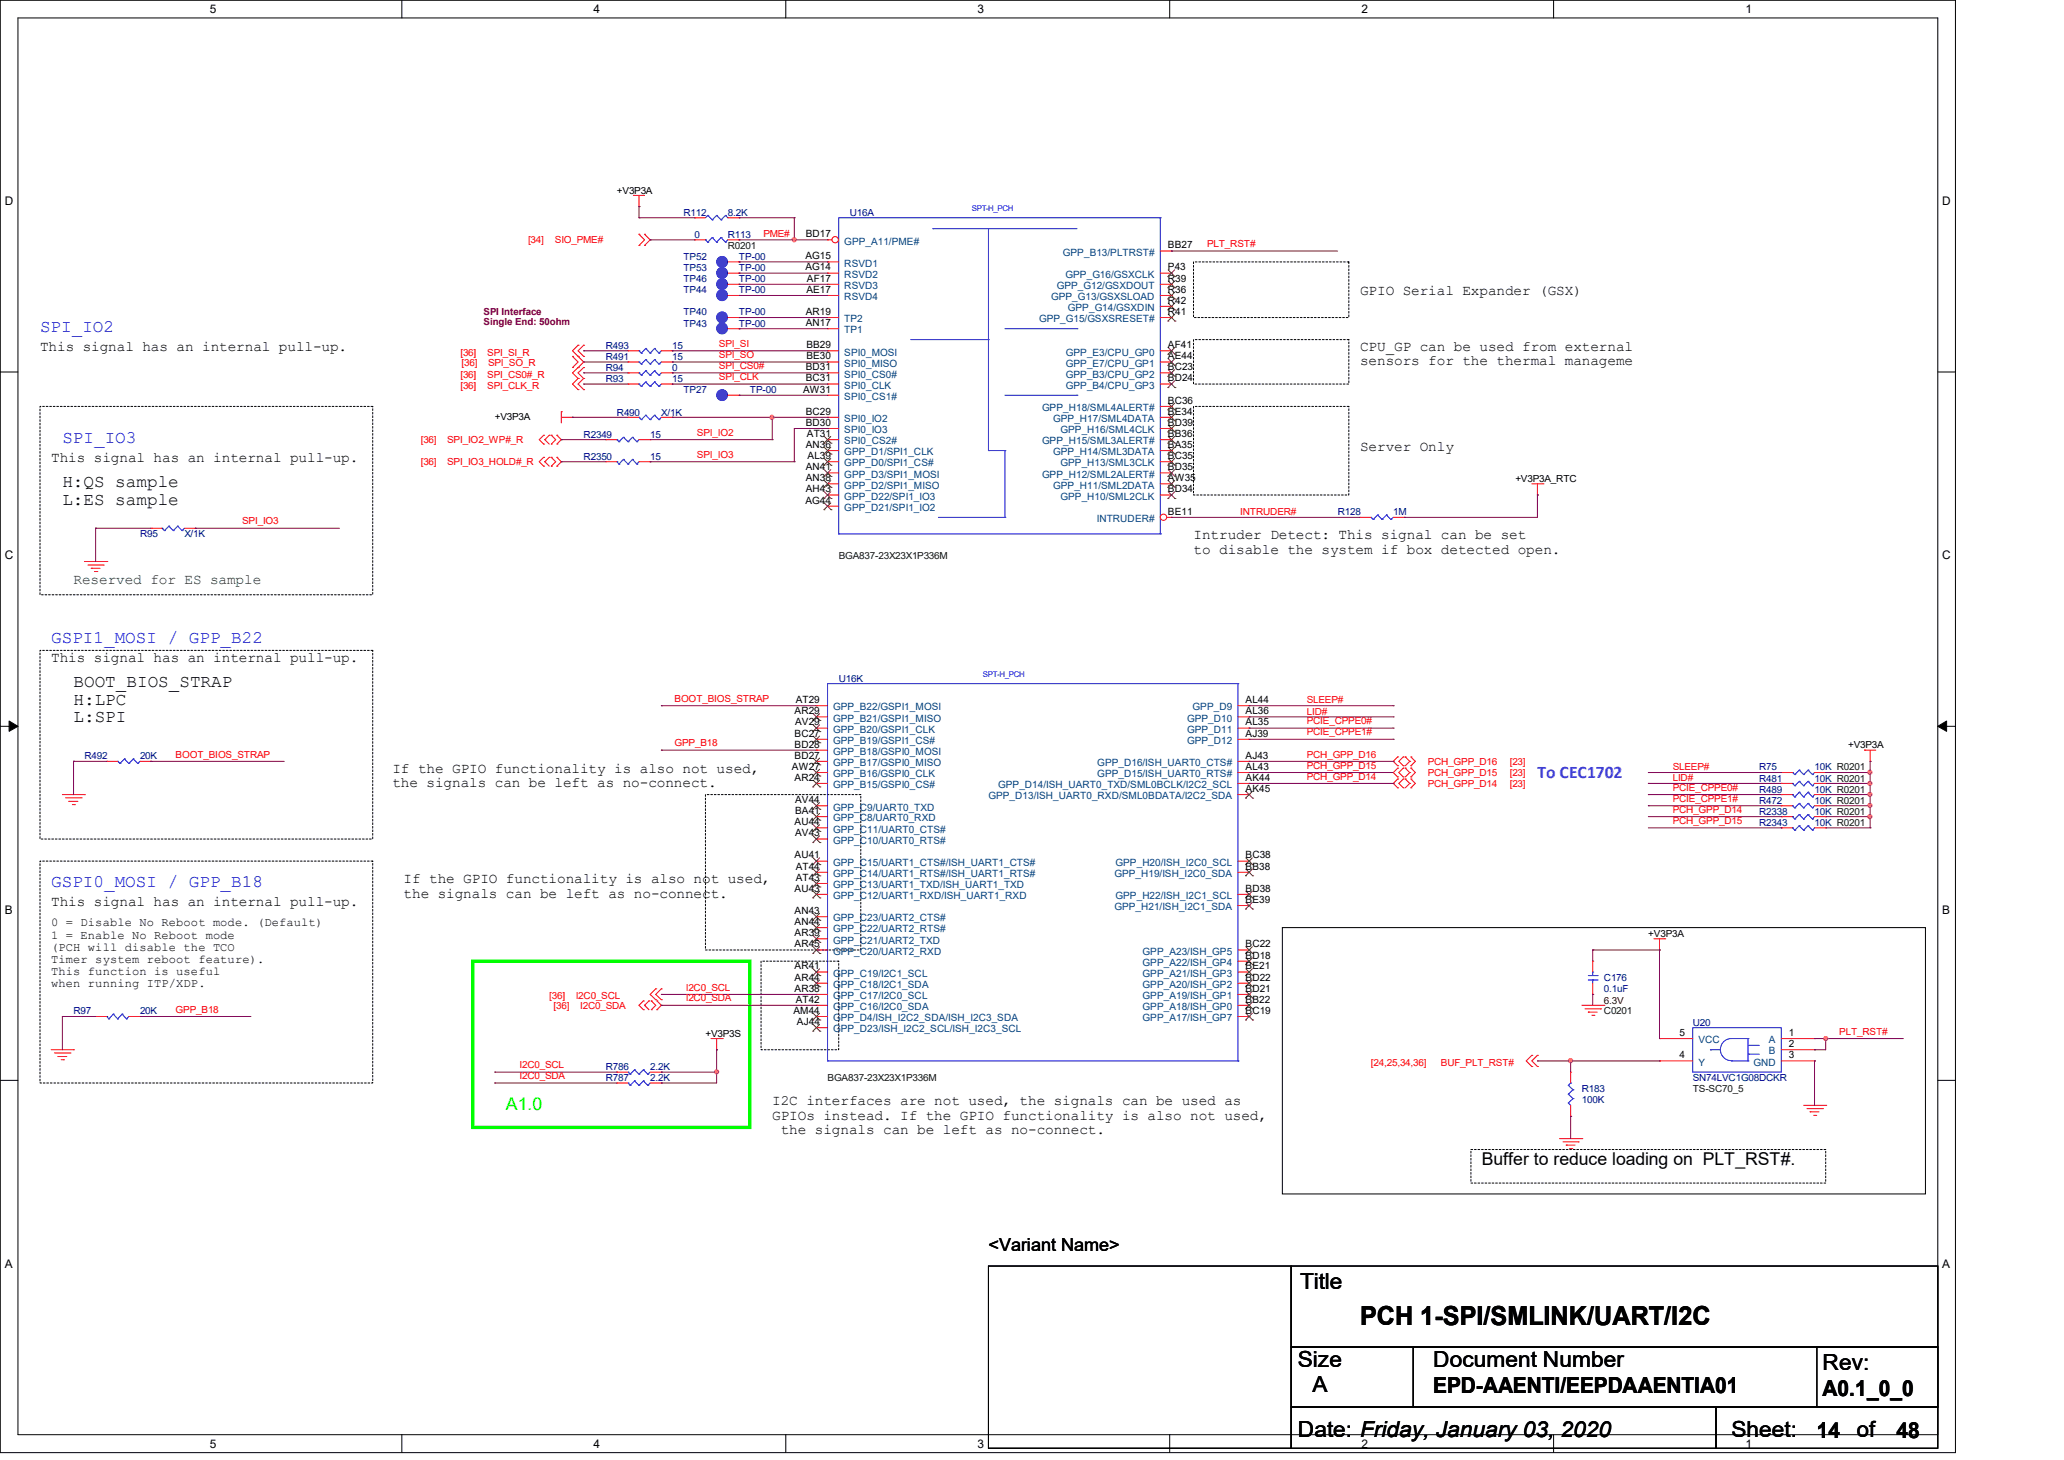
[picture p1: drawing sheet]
<svg xmlns="http://www.w3.org/2000/svg" width="297mm" height="210mm" viewBox="0 0 297 210" stroke-linecap="round" stroke-linejoin="round" font-family="sans-serif">
<path d="M0 0h281.4v209h-281.4zM2.6 2.6h276.2v203.8h-276.2z" fill="none" stroke="#000" stroke-width=".14"/>
<g fill="#fff">
<path d="M30.2 .4h.9v1.9h-.9z"/>
<path d="M30.2 206.7h.9v1.9h-.9z"/>
</g>
<path d="M57.8 0v2.6M57.8 206.4v2.5" fill="none" stroke="#000" stroke-width=".14"/>
<g fill="#fff">
<path d="M85.4 .4h1v1.9h-1z"/>
<path d="M85.4 206.7h1v1.9h-1z"/>
</g>
<path d="M113.1 0v2.6M113.1 206.4v2.5" fill="none" stroke="#000" stroke-width=".14"/>
<g fill="#fff">
<path d="M140.7 .4h.9v1.9h-.9z"/>
<path d="M140.7 206.7h.9v1.9h-.9z"/>
</g>
<path d="M168.3 0v2.6M168.3 206.4v2.5" fill="none" stroke="#000" stroke-width=".14"/>
<g fill="#fff">
<path d="M195.9 .4h.9v1.9h-.9z"/>
<path d="M195.9 206.7h.9v1.9h-.9z"/>
</g>
<path d="M223.6 0v2.6M223.6 206.4v2.5" fill="none" stroke="#000" stroke-width=".14"/>
<g fill="#fff">
<path d="M251.2 .4h.9v1.9h-.9z"/>
<path d="M251.2 206.7h.9v1.9h-.9z"/>
<path d="M.7 28h1.2v1.9h-1.2z"/>
<path d="M279.5 28h1.2v1.9h-1.2z"/>
<path d="M.7 79h1.2v1.9h-1.2z"/>
<path d="M279.5 79h1.2v1.9h-1.2z"/>
</g>
<path d="M0 53.5h2.6M278.8 53.5h2.6" fill="none" stroke="#000" stroke-width=".14"/>
<g fill="#fff">
<path d="M.7 129.9h1.1v1.9h-1.1z"/>
<path d="M279.5 129.9h1.1v1.9h-1.1z"/>
</g>
<path d="M0 104.5h2.6M278.8 104.5h2.6" fill="none" stroke="#000" stroke-width=".14"/>
<path d="M1.3 103.7l1.3 .8-1.3 .7zM278.8 104.5l1.3-.8v1.5z" fill="#000" stroke="#000" stroke-width=".14"/>
<g fill="#fff">
<path d="M.7 180.8h1.1v2h-1.1z"/>
<path d="M279.5 180.8h1.1v2h-1.1z"/>
</g>
<path d="M184.5 133.4h92.6v38.3h-92.6zM0 155.4h2.6M278.8 155.4h2.6M142.2 182.1h43.6v26.2h-43.6zM185.8 193.8h17.6v8.6h-17.6zM185.8 182.1h93v11.7h-93zM203.4 193.8h75.4v8.6h-75.4zM261.5 193.8h17.3v8.6h-17.3zM185.8 202.4h61.1v5.9h-61.1zM246.9 202.4h31.9v5.9h-31.9z" fill="none" stroke="#000" stroke-width=".14"/>
<path d="M211.7 165.4h51v4.8h-51z" fill="none" stroke="#000" stroke-width=".14" stroke-dasharray=".3 .3"/>
<path d="M171.7 37.7h22.4v8h-22.4zM5.8 58.5h47.8v27.1h-47.8zM171.7 48.9h22.4v6.3h-22.4zM171.7 58.5h22.4v12.7h-22.4zM5.8 93.6h47.8v27.1h-47.8zM101.5 114.3h22.4v22.4h-22.4zM5.8 123.9h47.8v31.9h-47.8zM109.5 138.3h11.2v12.7h-11.2z" fill="none" stroke="#000" stroke-width=".14" stroke-dasharray=".3"/>
<path d="M68 138.3h39.9v23.9h-39.9z" fill="none" stroke="#0f0" stroke-width=".47"/>
<g fill="none" stroke="#f00" stroke-width=".14">
<path d="M91.1 28.1h.1M91.1 28.1h1.7M91.9 29.7h.1M91.9 35.3h.1M91.9 33.7h.1M91.9 28.1v1.6M91.9 33.7l.9 .8-.9 .8M92.8 33.7h.1M92.8 35.3h.1M92.8 33.7l.8 .8-.8 .8M99.9 34.5h.1M99.9 34.5h1.6"/>
<path d="M104.7 39.3h1.6M104.7 34.5h1.6M104.7 37.7h1.6M106.3 39.3h.1M106.3 34.5h.1M106.3 37.7h.1M80.8 59.2h.1M80.8 59.2v1.6M82.4 52.9h.1M82.4 51.3h.1M82.4 51.3l.8 .8-.8 .8M83.2 54.4h.1"/>
<path d="M83.2 56h.1M83.2 49.7h.1M83.2 51.3h.1M83.2 52.9h.1M83.2 54.4l-.8 .8 .8 .8M83.2 49.7l-.8 .8 1.6 1.6-.8 .8M83.2 52.9l-.8 .7 .8 .8M84 54.4h.1M84 56h.1M84 49.7h.1M84 51.3h.1M84 52.9h.1"/>
<path d="M84 54.4l-.8 .8 .8 .8M84 49.7l-.8 .8 .8 .8M84 52.9l-.8 .7 .8 .8M90.4 53.6h.1M90.4 52.1h.1M90.4 55.2h.1M90.4 53.6h1.5M90.4 52.1h1.5M90.4 55.2h1.5M95.2 53.6h1.5M95.2 52.1h1.5M95.2 55.2h1.5"/>
<path d="M96.7 53.6h.1M96.7 52.1h.1M96.7 55.2h.1M104.7 40.9h1.6M104.7 47.3h1.6M104.7 45.7h1.6M106.3 40.9h.1M106.3 47.3h.1M106.3 45.7h.1M21.7 76h.1M21.7 76h1.6M26.5 76h1.6"/>
<path d="M28.1 76h.1M78.2 63.9h.1M78.2 62.6h.1M78.2 67.1h.1M78.2 65.8h.1M78.2 65.8l-.6 .6 .6 .7M78.2 62.6l-.6 .6 .6 .7M78.4 63.2h.1M78.4 66.4h.1M78.4 63.2l.6 .7M78.4 66.4l.6 .7M79 62.6h.1"/>
<path d="M79 65.8h.1M79 62.6l-.6 .6M79 65.8l-.6 .6M79.3 62.6h.1M79.3 63.9h.1M79.3 65.8h.1M79.3 67.1h.1M79.3 62.6l.7 .6-.7 .7M79.3 65.8l.7 .6-.7 .7M80.1 62.6h.1M80.1 63.9h.1M80.1 65.8h.1"/>
<path d="M80.1 67.1h.1M80.1 62.6l.7 .6-.7 .7M80.1 65.8l.7 .6-.7 .7M80.8 60h1.6M82.4 60h.1M87.2 63.2h.1M87.2 63.2h1.6M90.4 60h.1M90.4 60h1.5M91.9 63.2h1.7M93.6 63.2h.1M95.2 60h1.5"/>
<path d="M96.7 60h.1M195.7 74.4h.1M195.7 74.4h1.6M200.5 74.4h1.6M202.1 74.4h.1M220.4 69.6h1.6M221.2 71.2h.1M221.2 69.6v1.6M222 69.6h.1M12.1 80.8h3.3M12.7 81.3h2.2M13.1 81.7h.1"/>
<path d="M13.1 81.7h1.3M13.6 82.2h.3M13.9 82.2h.1M14.9 81.3h.1M15.4 80.8h.1M9 114.3h3.1M9.4 114.8h2.3M9.9 115.3h.1M9.9 115.3h1.3M10.4 115.7h.3M10.7 115.7h.1M11.7 114.8h.1"/>
<path d="M12.1 114.3h.1M15.4 109.5h.1M15.4 109.5h1.5M20.2 109.5h1.5M21.7 109.5h.1M117.5 101.5h.1M117.5 103.1h.1M117.5 104.7h.1M117.5 106.3h.1M117.5 107.9h.1M117.5 109.5h.1M117.5 111.1h.1"/>
<path d="M117.5 112.7h.1M117.5 115.9h.1M117.5 117.5h.1M117.5 119.1h.1M117.5 107.9h1.6M117.5 115.9h1.6M117.5 119.1h1.6M117.5 111.1h1.6M117.5 117.5h1.6M117.5 101.5h1.6M117.5 103.1h1.6M117.5 104.7h1.6"/>
<path d="M117.5 106.3h1.6M117.5 109.5h1.6M117.5 112.7h1.6M178.1 114.3h1.6M178.1 111.1h1.6M178.1 101.5h1.6M178.1 103.1h1.6M178.1 104.7h1.6M178.1 106.3h1.6M178.1 109.5h1.6M178.1 112.7h1.6M179.7 101.5h.1"/>
<path d="M179.7 103.1h.1M179.7 104.7h.1M179.7 106.3h.1M179.7 109.5h.1M179.7 111.1h.1M179.7 112.7h.1M179.7 114.3h.1M201.1 108.9h.1M201.1 110.2h.1M201.1 112.1h.1M201.1 113.3h.1M201.1 110.5h.1"/>
<path d="M201.1 111.8h.1M201.1 108.9l-.6 .6 .6 .7M201.1 112.1l-.6 .6 .6 .6M201.1 110.5l-.6 .6 .6 .7M201.9 108.9h.1M201.9 110.2h.1M201.9 112.1h.1M201.9 113.3h.1M201.9 110.5h.1M201.9 111.8h.1M201.9 108.9l-.6 .6 .6 .7M201.9 112.1l-.6 .6 .6 .6"/>
<path d="M201.9 110.5l-.6 .6 .6 .7M202.2 108.9h.1M202.2 112.1h.1M202.2 110.5h.1M202.2 110.5l.7 .6M202.2 108.9l.7 .6M202.2 112.1l.7 .6M202.9 109.5h.1M202.9 112.7h.1M202.9 111.1h.1M202.9 109.5l-.7 .7M202.9 111.1l-.7 .7"/>
<path d="M202.9 112.7l-.7 .6M203 110.2h.1M203 108.9h.1M203 113.3h.1M203 112.1h.1M203 111.8h.1M203 110.5h.1M203 108.9l.7 .6-.7 .7M203 112.1l.7 .6-.7 .6M203 110.5l.7 .6-.7 .7M256.3 115.9h.1M256.3 114.3h.1"/>
<path d="M256.3 119.1h.1M256.3 111.1h.1M256.3 117.5h.1M256.3 114.3h1.6M256.3 115.9h1.6M256.3 119.1h1.6M256.3 111.1h1.6M256.3 117.5h1.6M261.1 114.3h1.6M261.1 115.9h1.6M261.1 119.1h1.6M261.1 111.1h1.6"/>
<path d="M261.1 117.5h1.6M262.7 115.9h.1M262.7 114.3h.1M262.7 119.1h.1M262.7 111.1h.1M262.7 117.5h.1M268.3 107.9h.1M268.3 107.9h1.6M269.1 109.5h.1M269.1 107.9v1.6M117.5 120.7h.1M117.5 123.9h.1"/>
<path d="M117.5 125.5h.1M117.5 127.1h.1M117.5 128.7h.1M117.5 131.9h.1M117.5 133.4h.1M117.5 135h.1M117.5 136.7h.1M117.5 139.8h.1M117.5 135h1.6M117.5 120.7h1.6M117.5 123.9h1.6M117.5 125.5h1.6"/>
<path d="M117.5 127.1h1.6M117.5 128.7h1.6M117.5 131.9h1.6M117.5 133.4h1.6M117.5 136.7h1.6M117.5 139.8h1.6M178.1 123.9h1.6M178.1 125.5h1.6M178.1 128.7h1.6M178.1 136.7h1.6M178.1 139.8h1.6M178.1 130.3h1.6"/>
<path d="M178.1 138.3h1.6M179.7 123.9h.1M179.7 125.5h.1M179.7 128.7h.1M179.7 130.3h.1M179.7 136.7h.1M179.7 138.3h.1M179.7 139.8h.1M229.2 138.3h.1M229.2 138.3v1.5M238 135h1.6M238.8 136.7h.1"/>
<path d="M238.8 135v1.7M239.6 135h.1M7.4 151h3.2M7.8 151.5h2.3M8.3 152h.1M8.3 152h1.3M8.8 152.4h.3M9.1 152.4h.1M10.1 151.5h.1M10.6 151h.1M13.8 146.2h.1M13.8 146.2h1.6"/>
<path d="M18.5 146.2h1.7M20.2 146.2h.1M88.8 154.2h.1M88.8 155.8h.1M88.8 154.2h1.6M88.8 155.8h1.6M92.6 145.2h.1M92.6 144h.1M92.6 144l-.7 .6 .7 .6M92.8 144.6h.1M92.8 144.6l.6 .6M93.4 144h.1"/>
<path d="M93.4 144l-.6 .6M93.6 154.2h1.6M93.6 155.8h1.6M93.7 144h.1M93.7 145.2h.1M93.7 144l.7 .6-.7 .6M94.4 142.2h.1M94.4 143.8h.1M94.4 142.2l-.8 .8 .8 .8M94.5 144h.1M94.5 145.2h.1M94.5 144l.7 .6-.7 .6"/>
<path d="M95.2 142.2h.1M95.2 143.8h.1M95.2 154.2h.1M95.2 155.8h.1M95.2 142.2l-.8 .8 .8 .8M102.3 149.4h1.6M103.1 151h.1M103.1 149.4v1.6M103.9 149.4h.1M117.5 141.4h.1M117.5 143h.1M117.5 144.6h.1"/>
<path d="M117.5 146.2h.1M117.5 147.8h.1M117.5 144.6h1.6M117.5 146.2h1.6M117.5 141.4h1.6M117.5 143h1.6M117.5 147.8h1.6M178.1 144.6h1.6M178.1 146.2h1.6M178.1 141.4h1.6M178.1 143h1.6M179.7 141.4h.1"/>
<path d="M179.7 143h.1M179.7 144.6h.1M179.7 146.2h.1M220.4 151.8h.1M220.4 153.4h.1M220.4 151.8l-.8 .8 .8 .8M221.2 151.8h.1M221.2 153.4h.1M221.2 151.8l-.8 .8 .8 .8M226 154.2h.1M226 154.2v1.6M226 159v1.6"/>
<path d="M227.6 144.6h3.2M228.1 145.1h2.2M228.6 145.6h.1M228.6 145.6h1.2M229.1 146h.3M229.2 143h.1M229.2 141.4v1.6M229.4 146h.1M230.3 145.1h.1M230.8 144.6h.1M238.8 149.4h.1M238.8 152.6h.1"/>
<path d="M238.8 149.4h4.8M238.8 152.6h4.8M256.3 151h4.8M256.3 149.4h4.8M256.3 152.6h4.8M259.5 159h3.2M260 159.5h2.3M260.5 159.9h.1M260.5 159.9h1.2M261.1 149.4h.1M261.1 151h.1M261.1 152.6h.1"/>
<path d="M262.3 159.5h.1M262.7 159h.1M224.4 163.8h3.2M224.9 164.3h2.2M225.4 164.7h.1M225.4 164.7h1.3M225.8 165.2h.4M226 160.6h.1M226.2 165.2h.1M227.1 164.3h.1M227.6 163.8h.1M261 160.4h.3"/>
<path d="M261.3 160.4h.1"/>
</g>
<g fill="none" stroke="#00f" stroke-width=".14">
<path d="M101.5 34.5h.1M101.5 34.5l.4 .3M101.9 34.8h.1M102.5 34.2h.1M102.5 34.2l-.6 .6M102.5 34.2l.6 .6M103.1 34.8h.1M103.8 34.2h.1M103.8 34.2l.6 .6M103.8 34.2l-.7 .6M104.4 34.8h.1M104.7 34.5l-.3 .3"/>
<path d="M134.2 32.9h.1M134.2 32.9h20.8M142.2 32.9h.1M142.2 32.9v31.9M167 31.3h.1M167 31.3v45.5M167 31.3h-46.3v45.5M91.9 53.6h.1M91.9 52.1h.1M91.9 55.2h.1M91.9 53.6l.4 .4M91.9 52.1l.4 .3"/>
<path d="M91.9 55.2l.4 .4M92.3 54h.1M92.3 52.4h.1M92.3 55.6h.1M92.9 53.3h.1M92.9 51.7h.1M92.9 54.9h.1M92.9 59.7h.1M92.9 53.3l-.6 .7M92.9 53.3l.7 .7M92.9 51.7l-.6 .7M92.9 51.7l.7 .7"/>
<path d="M92.9 54.9l-.6 .7M92.9 54.9l.7 .7M92.9 59.7l-.6 .7M92.9 59.7l.7 .7M93.6 54h.1M93.6 52.4h.1M93.6 55.6h.1M94.2 53.3h.1M94.2 51.7h.1M94.2 54.9h.1M94.2 59.7h.1M94.2 53.3l.6 .7"/>
<path d="M94.2 53.3l-.6 .7M94.2 51.7l.6 .7M94.2 51.7l-.6 .7M94.2 54.9l.6 .7M94.2 54.9l-.6 .7M94.2 59.7l.6 .7M94.2 59.7l-.6 .7M94.8 54h.1M94.8 52.4h.1M94.8 55.6h.1M95.2 53.6l-.4 .4M95.2 52.1l-.4 .3"/>
<path d="M95.2 55.2l-.4 .4M131.1 48.9h11.1M142.2 48.9h.1M144.6 56.9h10.4M144.6 47.3h10.4M155 56.9h.1M155 47.3h.1M23.3 76h.1M23.3 76l.4 .3M23.7 76.3h.1M24.3 75.7h.1M24.3 75.7l-.6 .6"/>
<path d="M24.3 75.7l.6 .6M24.9 76.3h.1M25.6 75.7h.1M25.6 75.7l.6 .6M25.6 75.7l-.7 .6M26.2 76.3h.1M26.5 76l-.3 .3M88.8 63.2h.1M88.8 63.2l.3 .3M89.1 63.5h.1M89.7 62.9h.1M89.7 62.9l-.6 .6"/>
<path d="M89.7 62.9l.7 .6M90.4 63.5h.1M91 62.9h.1M91 62.9l-.6 .6M91 62.9l.7 .6M91.7 63.5h.1M91.9 60h.1M91.9 63.2l-.2 .3M91.9 60l.4 .4M92.3 60.4h.1M93.6 60.4h.1M94.8 60.4h.1"/>
<path d="M95.2 60l-.4 .4M120.7 76.8h.1M120.7 76.8h46.3M135 74.4h9.6M142.2 64.8h.1M142.2 64.8h2.4M144.6 64.8h.1M144.6 74.4h.1M144.6 64.8v9.6M167 76.8h.1M197.3 74.4h.1M197.3 74.4l.3 .3"/>
<path d="M197.6 74.7h.1M198.2 74.1h.1M198.2 74.1l-.6 .6M198.2 74.1l.7 .6M198.9 74.7h.1M199.5 74.1h.1M199.5 74.1l.7 .6M199.5 74.1l-.6 .6M200.2 74.7h.1M200.5 74.4l-.3 .3M178.1 98.3h.1M178.1 98.3h-59v54.3"/>
<path d="M178.1 98.3v54.3M16.9 109.5h.1M16.9 109.5l.4 .3M17.3 109.8h.1M17.9 109.2h.1M17.9 109.2l-.6 .6M17.9 109.2l.6 .6M18.5 109.8h.1M19.2 109.2h.1M19.2 109.2l.6 .6M19.2 109.2l-.7 .6M19.8 109.8h.1"/>
<path d="M20.2 109.5l-.4 .3M257.9 115.9h.1M257.9 114.3h.1M257.9 119.1h.1M257.9 111.1h.1M257.9 117.5h.1M257.9 115.9l.4 .3M257.9 114.3l.4 .3M257.9 119.1l.4 .3M257.9 111.1l.4 .3M257.9 117.5l.4 .3M258.3 116.2h.1"/>
<path d="M258.3 114.6h.1M258.3 119.4h.1M258.3 111.4h.1M258.3 117.8h.1M258.9 115.6h.1M258.9 114h.1M258.9 118.8h.1M258.9 110.8h.1M258.9 117.2h.1M258.9 115.6l-.6 .6M258.9 115.6l.6 .6M258.9 114l-.6 .6"/>
<path d="M258.9 114l.6 .6M258.9 118.8l-.6 .6M258.9 118.8l.6 .6M258.9 110.8l-.6 .6M258.9 110.8l.6 .6M258.9 117.2l-.6 .6M258.9 117.2l.6 .6M259.5 116.2h.1M259.5 114.6h.1M259.5 119.4h.1M259.5 111.4h.1M259.5 117.8h.1"/>
<path d="M260.2 115.6h.1M260.2 114h.1M260.2 118.8h.1M260.2 110.8h.1M260.2 117.2h.1M260.2 115.6l.6 .6M260.2 115.6l-.7 .6M260.2 114l.6 .6M260.2 114l-.7 .6M260.2 118.8l.6 .6M260.2 118.8l-.7 .6M260.2 110.8l.6 .6"/>
<path d="M260.2 110.8l-.7 .6M260.2 117.2l.6 .6M260.2 117.2l-.7 .6M260.8 116.2h.1M260.8 114.6h.1M260.8 119.4h.1M260.8 111.4h.1M260.8 117.8h.1M261.1 115.9l-.3 .3M261.1 114.3l-.3 .3M261.1 119.1l-.3 .3M261.1 111.1l-.3 .3"/>
<path d="M261.1 117.5l-.3 .3M229.2 139.8h.1M229.2 139.8v.5M15.4 146.2h.1M15.4 146.2l.3 .4M15.7 146.6h.1M16.3 145.9h.1M16.3 145.9l-.6 .7M16.3 145.9l.6 .7M16.9 146.6h.1M17.6 145.9h.1M17.6 145.9l.6 .7"/>
<path d="M17.6 145.9l-.7 .7M18.2 146.6h.1M18.5 146.2l-.3 .4M90.4 154.2h.1M90.4 155.8h.1M90.4 154.2l.3 .3M90.4 155.8l.3 .3M90.7 154.5h.1M90.7 156.1h.1M91.3 153.9h.1M91.3 155.5h.1M91.3 153.9l-.6 .6"/>
<path d="M91.3 153.9l.6 .6M91.3 155.5l-.6 .6M91.3 155.5l.6 .6M91.9 154.5h.1M91.9 156.1h.1M92.6 153.9h.1M92.6 155.5h.1M92.6 153.9l.6 .6M92.6 153.9l-.7 .6M92.6 155.5l.6 .6M92.6 155.5l-.7 .6M93.2 154.5h.1"/>
<path d="M93.2 156.1h.1M93.6 154.2l-.4 .3M93.6 155.8l-.4 .3M119.1 152.6h.1M119.1 152.6h59M178.1 152.6h.1M225.7 156.1h.1M225.7 158.7h.1M225.7 157.4h.1M225.7 156.1l.7 .7M225.7 158.7l.3 .3M225.7 157.4l.7 .6"/>
<path d="M226 155.8h.1M226 155.8l-.3 .3M226.4 158h.1M226.4 156.8h.1M226.4 158l-.7 .7M226.4 156.8l-.7 .6M228.6 140.3h1.2M228.6 141h1.2M229.2 141h.1M229.2 141v.4M229.8 140.3h.1M229.8 141h.1"/>
<path d="M243.6 147.8h12.7v6.4h-12.7zM246.1 151h.1M246.1 151h1.5M249.2 152.6h.1M249.2 152.6h2.3M251.5 152.6h.1M251.5 149.4h.1M251.5 150.4h.1M251.5 151.6h.1M251.5 149.4h-2.3a1.59 1.59 0 0 0-1.6 1.6 1.59 1.59 0 0 0 1.6 1.6M251.5 149.4v3.2M251.5 150.4h1.7"/>
<path d="M251.5 151.6h1.7"/>
</g>
<g fill="#00f" stroke="#00f" stroke-width=".14">
<circle cx="103.9" cy="40.9" r=".78"/>
<circle cx="103.9" cy="39.3" r=".78"/>
<circle cx="103.9" cy="47.2" r=".78"/>
<circle cx="103.9" cy="45.7" r=".78"/>
<circle cx="103.9" cy="37.7" r=".78"/>
</g>
<g fill="none" stroke="#804000" stroke-width=".14">
<path d="M117 103.6h.1M117 105.2h.1M117 106.8h.1M117 110h.1M117 111.6h.1M117 113.2h.1M117 116.4h.1M117 118h.1M117 119.6h.1M117 102.7l1 .9M117 104.3l1 .9M117 105.9l1 .9"/>
<path d="M117 109.1l1 .9M117 110.7l1 .9M117 112.2l1 1M117 115.4l1 1M117 117l1 1M117 118.6l1 1M117.9 102.7l-.9 .9M117.9 104.3l-.9 .9M117.9 105.9l-.9 .9M117.9 109.1l-.9 .9M117.9 110.7l-.9 .9M117.9 112.2l-.9 1"/>
<path d="M117.9 115.4l-.9 1M117.9 117l-.9 1M117.9 118.6l-.9 1M118 103.6h.1M118 105.2h.1M118 106.8h.1M118 110h.1M118 111.6h.1M118 113.2h.1M118 116.4h.1M118 118h.1M118 119.6h.1"/>
<path d="M179.2 114.8h.1M179.3 113.8l1 1M180.2 113.8l-1 1M180.3 114.8h.1M117 121.2h.1M117 124.4h.1M117 126h.1M117 127.6h.1M117 129.2h.1M117 132.4h.1M117 133.9h.1M117 135.6h.1"/>
<path d="M117 137.2h.1M117 120.2l1 1M117 123.4l1 1M117 125l1 1M117 126.6l1 1M117 128.2l1 1M117 131.4l1 1M117 133l1 .9M117 134.6l1 1M117 136.2l1 1M117 139.4l1 .9M117.9 120.2l-.9 1"/>
<path d="M117.9 123.4l-.9 1M117.9 125l-.9 1M117.9 126.6l-.9 1M117.9 128.2l-.9 1M117.9 131.4l-.9 1M117.9 133l-.9 .9M117.9 134.6l-.9 1M117.9 136.2l-.9 1M117.9 139.4l-.9 .9M118 121.2h.1M118 124.4h.1M118 126h.1"/>
<path d="M118 127.6h.1M118 129.2h.1M118 132.4h.1M118 133.9h.1M118 135.6h.1M118 137.2h.1M179.2 124.4h.1M179.2 126h.1M179.2 129.2h.1M179.2 130.8h.1M179.2 137.2h.1M179.2 138.8h.1"/>
<path d="M179.3 123.4l1 1M179.3 125l1 1M179.3 128.2l1 1M179.3 129.8l1 1M179.3 136.2l1 1M179.3 137.8l1 1M179.3 139.4l1 .9M180.2 123.4l-1 1M180.2 125l-1 1M180.2 128.2l-1 1M180.2 129.8l-1 1M180.2 136.2l-1 1"/>
<path d="M180.2 137.8l-1 1M180.2 139.4l-1 .9M180.3 124.4h.1M180.3 126h.1M180.3 129.2h.1M180.3 130.8h.1M180.3 137.2h.1M180.3 138.8h.1M117 140.3h.1M117 141.9h.1M117 146.7h.1M117 148.3h.1"/>
<path d="M117 141l1 .9M117 145.8l1 .9M117 147.4l1 .9M117.9 141l-.9 .9M117.9 145.8l-.9 .9M117.9 147.4l-.9 .9M118 140.3h.1M118 141.9h.1M118 146.7h.1M118 148.3h.1M179.2 140.3h.1M179.2 141.9h.1"/>
<path d="M179.2 143.6h.1M179.2 145.1h.1M179.2 146.7h.1M179.3 141l1 .9M179.3 142.6l1 1M179.3 144.1l1 1M179.3 145.8l1 .9M180.2 141l-1 .9M180.2 142.6l-1 1M180.2 144.1l-1 1M180.2 145.8l-1 .9M180.3 140.3h.1"/>
<path d="M180.3 141.9h.1M180.3 143.6h.1M180.3 145.1h.1M180.3 146.7h.1"/>
</g>
<circle cx="167.4" cy="74.4" r=".46" fill="#fff" stroke="#f00" stroke-width=".14"/>
<g fill="none" stroke="#f00" stroke-width=".14">
<path d="M119.1 39.3h.1M119.1 37.7h.1M119.1 39.3h1.6M119.1 37.7h1.6M167 39.3h1.6M167 36.1h1.6M168.6 39.3h.1M168.6 36.1h.1M119.1 56.9h.1M119.1 55.2h.1M119.1 53.6h.1M119.1 52.1h.1"/>
<path d="M119.1 50.5h.1M119.1 47.3h.1M119.1 45.7h.1M119.1 42.5h.1M119.1 40.9h.1M119.1 55.2h1.6M119.1 53.6h1.6M119.1 52.1h1.6M119.1 50.5h1.6M119.1 42.5h1.6M119.1 40.9h1.6M119.1 56.9h1.6"/>
<path d="M119.1 47.3h1.6M119.1 45.7h1.6M167 58.5h1.6M167 55.2h1.6M167 53.6h1.6M167 52.1h1.6M167 50.5h1.6M167 44.1h1.6M167 42.5h1.6M167 40.9h1.6M168.6 58.5h.1M168.6 55.2h.1"/>
<path d="M168.6 53.6h.1M168.6 52.1h.1M168.6 50.5h.1M168.6 44.1h.1M168.6 42.5h.1M168.6 40.9h.1M119.1 72.8h.1M119.1 71.2h.1M119.1 69.6h.1M119.1 68h.1M119.1 66.4h.1M119.1 64.8h.1"/>
<path d="M119.1 63.2h.1M119.1 61.6h.1M119.1 60h.1M119.1 71.2h1.6M119.1 69.6h1.6M119.1 68h1.6M119.1 66.4h1.6M119.1 64.8h1.6M119.1 63.2h1.6M119.1 61.6h1.6M119.1 60h1.6M119.1 72.8h1.6"/>
<path d="M167 71.2h1.6M167 69.6h1.6M167 68h1.6M167 66.4h1.6M167 64.8h1.6M167 63.2h1.6M167 61.6h1.6M167 60h1.6M167.9 74.4h.7M168.6 74.4h.1M168.6 71.2h.1M168.6 69.6h.1"/>
<path d="M168.6 68h.1M168.6 66.4h.1M168.6 64.8h.1M168.6 63.2h.1M168.6 61.6h.1M168.6 60h.1"/>
</g>
<g fill="none" stroke="#804000" stroke-width=".14">
<path d="M168.1 39.8h.1M168.1 38.8l1 1M169 38.8l-.9 1M169.1 39.8h.1M168.1 59h.1M168.1 55.8h.1M168.1 54.1h.1M168.1 52.6h.1M168.1 51h.1M168.1 44.6h.1M168.1 43h.1M168.1 41.4h.1"/>
<path d="M168.1 59.6l1 .9M168.1 58l1 1M168.1 54.8l1 1M168.1 53.2l1 .9M168.1 51.6l1 1M168.1 50l1 1M168.1 43.6l1 1M168.1 42l1 1M168.1 40.4l1 1M169 59.6l-.9 .9M169 58l-.9 1M169 54.8l-.9 1"/>
<path d="M169 53.2l-.9 .9M169 51.6l-.9 1M169 50l-.9 1M169 43.6l-.9 1M169 42l-.9 1M169 40.4l-.9 1M169.1 59h.1M169.1 55.8h.1M169.1 54.1h.1M169.1 52.6h.1M169.1 51h.1M169.1 44.6h.1"/>
<path d="M169.1 43h.1M169.1 41.4h.1M118.6 73.3h.1M118.6 71.7h.1M118.6 70.1h.1M118.6 68.5h.1M118.6 66.9h.1M118.6 65.3h.1M118.6 63.8h.1M118.6 72.3l1 1M118.6 70.7l1 1M118.6 69.1l1 1"/>
<path d="M118.6 67.6l1 .9M118.6 66l1 .9M118.6 64.3l1 1M118.6 62.8l1 1M119.5 72.3l-.9 1M119.5 70.7l-.9 1M119.5 69.1l-.9 1M119.5 67.6l-.9 .9M119.5 66l-.9 .9M119.5 64.3l-.9 1M119.5 62.8l-.9 1M119.6 73.3h.1"/>
<path d="M119.6 71.7h.1M119.6 70.1h.1M119.6 68.5h.1M119.6 66.9h.1M119.6 65.3h.1M119.6 63.8h.1M168.1 71.7h.1M168.1 70.1h.1M168.1 68.5h.1M168.1 66.9h.1M168.1 65.3h.1M168.1 63.8h.1"/>
<path d="M168.1 62.1h.1M168.1 60.5h.1M168.1 70.7l1 1M168.1 69.1l1 1M168.1 67.6l1 .9M168.1 66l1 .9M168.1 64.3l1 1M168.1 62.8l1 1M168.1 61.2l1 .9M169 70.7l-.9 1M169 69.1l-.9 1M169 67.6l-.9 .9"/>
<path d="M169 66l-.9 .9M169 64.3l-.9 1M169 62.8l-.9 1M169 61.2l-.9 .9M169.1 71.7h.1M169.1 70.1h.1M169.1 68.5h.1M169.1 66.9h.1M169.1 65.3h.1M169.1 63.8h.1M169.1 62.1h.1M169.1 60.5h.1"/>
</g>
<circle cx="120.2" cy="34.5" r=".46" fill="#fff" stroke="#f00" stroke-width=".14"/>
<g fill="none" stroke="#f00" stroke-width=".14">
<path d="M99.9 31.3h.1M99.9 31.3h1.6M104.7 31.3h1.6M106.3 31.3h.1M119.1 34.5h.1M119.1 34.5h.6M90.4 50.5h.1M90.4 50.5h1.5M95.2 50.5h1.5M96.7 50.5h.1M104.7 42.5h1.6M104.7 56.9h1.6"/>
<path d="M106.3 42.5h.1M106.3 56.9h.1M167 45.7h1.6M168.6 45.7h.1M87.2 66.4h.1M87.2 66.4h1.6M91.9 66.4h1.7M93.6 66.4h.1M256.3 112.7h.1M256.3 112.7h1.6M261.1 112.7h1.6M262.7 112.7h.1"/>
</g>
<path d="M168.1 46.2h.1M168.1 45.2l1 1M169 45.2l-.9 1M169.1 46.2h.1" fill="none" stroke="#804000" stroke-width=".14"/>
<g fill="none" stroke="#00f" stroke-width=".14">
<path d="M101.9 31h.1M101.9 31l-.4 .3M101.9 31l.6 .6M102.5 31.6h.1M103.1 31h.1M103.1 31l-.6 .6M103.1 31l.7 .6M103.8 31.6h.1M104.4 31h.1M104.4 31l-.6 .6M104.4 31l.3 .3M104.7 31.3h.1"/>
<path d="M91.9 50.5h.1M91.9 50.5l.4 .3M92.3 50.8h.1M92.9 50.1h.1M92.9 50.1l-.6 .7M92.9 50.1l.7 .7M93.6 50.8h.1M94.2 50.1h.1M94.2 50.1l.6 .7M94.2 50.1l-.6 .7M94.8 50.8h.1M95.2 50.5l-.4 .3"/>
<path d="M88.8 66.4h.1M88.8 66.4l.3 .4M89.1 66.8h.1M89.7 66.1h.1M89.7 66.1l-.6 .7M89.7 66.1l.7 .7M90.4 66.8h.1M91 66.1h.1M91 66.1l.7 .7M91 66.1l-.6 .7M91.7 66.8h.1M91.9 66.4l-.2 .4"/>
<path d="M257.9 112.7h.1M257.9 112.7l.4 .3M258.3 113h.1M258.9 112.4h.1M258.9 112.4l-.6 .6M258.9 112.4l.6 .6M259.5 113h.1M260.2 112.4h.1M260.2 112.4l.6 .6M260.2 112.4l-.7 .6M260.8 113h.1M261.1 112.7l-.3 .3"/>
</g>
<g fill="#00f" stroke="#00f" stroke-width=".14">
<circle cx="103.9" cy="42.5" r=".78"/>
<circle cx="103.9" cy="56.8" r=".78"/>
</g>
<g fill="none" stroke="#800040" stroke-width=".14">
<path d="M91.9 29.7h.1M91.9 31.3h.1M91.9 31.3h8M91.9 29.7v1.6M93.6 34.5h.1M93.6 34.5h6.3M106.3 37.7h.1M106.3 39.3h.1M106.3 31.3h.1M106.3 34.5h.1M106.3 34.5h12.8M106.3 37.7h12.8"/>
<path d="M106.3 39.3h12.8M106.3 31.3h8M114.3 34.5h.1M114.3 31.3h.1M114.3 31.3v3.2M168.6 36.1h.1M168.6 36.1h23.9M84 53.6h.1M84 52.1h.1M84 55.2h.1M84 50.5h.1M84 53.6h6.4"/>
<path d="M84 52.1h6.4M84 55.2h6.4M84 50.5h6.4M96.7 53.6h.1M96.7 52.1h.1M96.7 55.2h.1M96.7 50.5h.1M96.7 53.6h22.4M96.7 52.1h22.4M96.7 55.2h22.4M96.7 50.5h22.4M106.3 56.9h.1"/>
<path d="M106.3 40.9h.1M106.3 42.5h.1M106.3 45.7h.1M106.3 47.3h.1M106.3 56.9h12.8M106.3 40.9h12.8M106.3 42.5h12.8M106.3 45.7h12.8M106.3 47.3h12.8M13.8 76h.1M13.8 76h7.9M13.8 76v4.8"/>
<path d="M28.1 76h.1M28.1 76h20.8M80.8 63.2h.1M80.8 66.4h.1M80.8 63.2h6.4M80.8 66.4h6.4M82.4 60h.1M82.4 60h8M93.6 66.4h.1M93.6 63.2h17.5M93.6 66.4h20.7M96.7 60h.1"/>
<path d="M96.7 60h22.4M111.1 63.2h.1M111.1 60h.1M111.1 60v3.2M114.3 66.4h.1M119.1 61.6h.1M119.1 60h.1M119.1 61.6h-4.8v4.8M168.6 74.4h.1M168.6 74.4h27.1M202.1 74.4h.1M221.2 71.2h.1"/>
<path d="M221.2 71.2v3.2h-19.1M10.6 109.5h.1M10.6 109.5h4.8M10.6 109.5v4.8M21.7 109.5h.1M21.7 109.5h19.2M95.2 101.5h.1M95.2 107.9h.1M95.2 101.5h22.3M95.2 107.9h22.3M179.7 111.1h.1M179.7 104.7h20.8"/>
<path d="M179.7 106.3h20.8M179.7 101.5h20.8M179.7 103.1h20.8M179.7 111.1h20.8M179.7 112.7h20.8M179.7 109.5h20.8M200.5 104.7h.1M200.5 106.3h.1M200.5 101.5h.1M200.5 103.1h.1M200.5 109.5h.1M200.5 112.7h.1"/>
<path d="M237.2 111.1h.1M237.2 112.7h.1M237.2 114.3h.1M237.2 115.9h.1M237.2 111.1h19.1M237.2 112.7h19.1M237.2 114.3h19.1M237.2 115.9h19.1M237.2 117.5h19.1M237.2 119.1h19.1M256.3 117.5h.1M256.3 119.1h.1"/>
<path d="M262.7 111.1h6.4M262.7 112.7h6.4M262.7 114.3h6.4M262.7 115.9h6.4M262.7 117.5h6.4M262.7 119.1h6.4M269.1 111.1h.1M269.1 109.5h.1M269.1 112.7h.1M269.1 115.9h.1M269.1 114.3h.1M269.1 117.5h.1"/>
<path d="M269.1 119.1h.1M269.1 109.5v9.6M229.2 136.7h.1M229.2 136.7h9.6M229.2 136.7v1.6M238.8 136.7h.1M238.8 136.7v12.7M9 146.2h.1M9 146.2h4.8M9 146.2v4.8M20.2 146.2h.1M20.2 146.2h15.9"/>
<path d="M71.2 154.2h.1M71.2 155.8h.1M71.2 154.2h17.6M71.2 155.8h17.6M95.2 143h.1M95.2 144.6h.1M95.2 154.2h.1M95.2 155.8h.1M95.2 143h22.3M95.2 144.6h22.3M95.2 154.2h7.9M103.1 151h.1"/>
<path d="M103.1 154.2h.1M103.1 151v4.8h-7.9M221.2 152.6h.1M221.2 152.6h17.6M226 152.6h.1M226 152.6v1.6M229.2 143h.1M229.2 143v1.6M238.8 152.6h.1M261.1 149.4h.1M261.1 151h.1M261.1 152.6h.1"/>
<path d="M261.1 149.4h12.8M261.1 152.6v6.4M262.7 149.4h.1M262.7 149.4v1.6h-1.6M226 160.6h.1M226 160.6v3.2"/>
</g>
<g fill="#f0f" stroke="#f0f" stroke-width=".14">
<circle cx="111.1" cy="60" r=".3"/>
<circle cx="226" cy="152.6" r=".31"/>
<circle cx="262.7" cy="149.4" r=".3"/>
<circle cx="114.3" cy="34.5" r=".31"/>
<circle cx="269.1" cy="111.1" r=".3"/>
<circle cx="269.1" cy="112.7" r=".3"/>
<circle cx="269.1" cy="115.9" r=".3"/>
<circle cx="269.1" cy="114.3" r=".3"/>
<circle cx="103.1" cy="154.2" r=".3"/>
<circle cx="269.1" cy="117.5" r=".3"/>
</g>
<text font-size="3.8" x="195.7" y="190.6">PCH 1-SPI/SMLINK/UART/I2C</text>
<g font-size="3.2">
<text x="187.1" y="185.5">Title</text>
<text x="186.8" y="196.6">Size</text>
<text x="206.3" y="196.6">Document Number</text>
<text x="262.3" y="197.1">Rev:</text>
<text x="188.9" y="200.3">A</text>
<text x="206.2" y="200.4">EPD-AAENTI/EEPDAAENTIA01</text>
<text x="262.3" y="200.7">A0.1_0_0</text>
<text x="186.8" y="206.7">Date: Friday, January 03, 2020</text>
<text x="249.2" y="206.7">Sheet:</text>
<text x="261.5" y="206.8">14</text>
<text x="267.2" y="206.7">of</text>
<text x="272.9" y="206.8">48</text>
</g>
<text font-size="2.6" x="142.2" y="180">&lt;Variant Name&gt;</text>
<g font-size="2.5" fill="#00f">
<text x="5.8" y="47.8">SPI_IO2</text>
<text x="9" y="63.7">SPI_IO3</text>
<text x="7.4" y="92.5">GSPI1_MOSI / GPP_B22</text>
<text x="7.4" y="127.6">GSPI0_MOSI / GPP_B18</text>
</g>
<g font-size="2.5">
<text x="9" y="70.1">H:QS sample</text>
<text x="9" y="72.6">L:ES sample</text>
<text x="10.6" y="98.8">BOOT_BIOS_STRAP</text>
<text x="10.6" y="101.3">H:LPC</text>
<text x="10.6" y="103.9">L:SPI</text>
<text x="213.2" y="167.6">Buffer to reduce loading on PLT_RST#.</text>
</g>
<text font-size="2.5" fill="#8000ff" x="221.2" y="111.9">To CEC1702</text>
<text font-size="2.5" fill="#0f0" x="72.8" y="159.7">A1.0</text>
<g font-size="2.1">
<text x="195.7" y="42.5">GPIO Serial Expander (GSX)</text>
<text x="5.8" y="50.5">This signal has an internal pull-up.</text>
<text x="195.7" y="50.5">CPU_GP can be used from external</text>
<text x="195.7" y="52.5">sensors for the thermal manageme</text>
<text x="195.7" y="64.9">Server Only</text>
<text x="7.4" y="66.4">This signal has an internal pull-up.</text>
<text x="171.7" y="77.6">Intruder Detect: This signal can be set</text>
<text x="171.7" y="79.7">to disable the system if box detected open.</text>
<text x="7.4" y="95.2">This signal has an internal pull-up.</text>
<text x="56.5" y="111.1">If the GPIO functionality is also not used,</text>
<text x="56.5" y="113.2">the signals can be left as no-connect.</text>
<text x="7.4" y="130.3">This signal has an internal pull-up.</text>
<text x="58.1" y="127.1">If the GPIO functionality is also not used,</text>
<text x="58.1" y="129.2">the signals can be left as no-connect.</text>
<text x="111.1" y="159">I2C interfaces are not used, the signals can be used as</text>
<text x="111.1" y="161.1">GPIOs instead. If the GPIO functionality is also not used,</text>
<text x="112.3" y="163.2">the signals can be left as no-connect.</text>
</g>
<text font-size="2.1" fill="#008000" x="10.6" y="84">Reserved for ES sample</text>
<g font-size="1.7">
<text x="30.2" y="1.9">5</text>
<text x="85.4" y="1.9">4</text>
<text x="140.7" y="1.9">3</text>
<text x="195.9" y="1.9">2</text>
<text x="251.2" y="1.9">1</text>
<text x=".7" y="29.5">D</text>
<text x="279.5" y="29.5">D</text>
<text x=".7" y="80.5">C</text>
<text x="279.5" y="80.5">C</text>
<text x=".7" y="131.4">B</text>
<text x="279.5" y="131.4">B</text>
<text x="7.4" y="133.3">0 = Disable No Reboot mode. (Default)</text>
<text x="7.4" y="135">1 = Enable No Reboot mode</text>
<text x="7.4" y="136.7">(PCH will disable the TCO</text>
<text x="7.4" y="138.5">Timer system reboot feature).</text>
<text x="7.4" y="140.2">This function is useful</text>
<text x="7.4" y="141.9">when running ITP/XDP.</text>
<text x=".7" y="182.4">A</text>
<text x="279.5" y="182.4">A</text>
<text x="30.2" y="208.2">5</text>
<text x="85.4" y="208.2">4</text>
<text x="140.7" y="208.2">3</text>
<text x="195.9" y="208.2">2</text>
<text x="251.2" y="208.2">1</text>
</g>
<g font-size="1.4">
<text x="88.8" y="27.9">+V3P3A</text>
<text x="116" y="34.1">BD17</text>
<text x="168.1" y="35.7">BB27</text>
<text x="115.9" y="38.9">AG14</text>
<text x="115.9" y="37.3">AG15</text>
<text x="116.1" y="40.5">AF17</text>
<text x="168.1" y="40.5">R39</text>
<text x="168.1" y="38.9">P43</text>
<text x="116" y="46.9">AN17</text>
<text x="116" y="45.3">AR19</text>
<text x="116" y="42.1">AE17</text>
<text x="168.1" y="43.7">R42</text>
<text x="168.1" y="42.1">R36</text>
<text x="168.1" y="45.3">R41</text>
<text x="116" y="53.3">BD31</text>
<text x="116" y="51.7">BE30</text>
<text x="116" y="50.1">BB29</text>
<text x="168.1" y="53.3">BC23</text>
<text x="168.1" y="51.7">AE44</text>
<text x="168.1" y="50.1">AF41</text>
<text x="115.6" y="56.5">AW31</text>
<text x="116" y="59.6">BC29</text>
<text x="116" y="54.9">BC31</text>
<text x="168.1" y="59.6">BE34</text>
<text x="168.1" y="58.1">BC36</text>
<text x="168.1" y="54.9">BD24</text>
<text x="71.2" y="60.4">+V3P3A</text>
<text x="116" y="64.4">AN36</text>
<text x="116" y="61.3">BD30</text>
<text x="116.1" y="62.9">AT31</text>
<text x="168.1" y="64.4">BA35</text>
<text x="168.1" y="62.9">BB36</text>
<text x="168.1" y="61.3">BD39</text>
<text x="116" y="70.8">AH43</text>
<text x="116" y="69.2">AN38</text>
<text x="116" y="67.7">AN41</text>
<text x="116.2" y="66">AL39</text>
<text x="168.1" y="70.8">BD34</text>
<text x="168.1" y="69.2">AW35</text>
<text x="168.1" y="67.7">BD35</text>
<text x="168.1" y="66">BC35</text>
<text x="218.1" y="69.3">+V3P3A_RTC</text>
<text x="115.9" y="72.4">AG44</text>
<text x="168.1" y="74">BE11</text>
<text x="114.5" y="101.1">AT29</text>
<text x="179.2" y="101.1">AL44</text>
<text x="114.3" y="102.7">AR29</text>
<text x="114.3" y="106">BC27</text>
<text x="114.3" y="107.5">BD28</text>
<text x="114.4" y="104.4">AV29</text>
<text x="179.2" y="102.7">AL36</text>
<text x="179.2" y="104.4">AL35</text>
<text x="179.2" y="106">AJ39</text>
<text x="265.9" y="107.7">+V3P3A</text>
<text x="114" y="110.7">AW27</text>
<text x="114.3" y="109.1">BD27</text>
<text x="114.3" y="112.3">AR24</text>
<text x="179.2" y="109.1">AJ43</text>
<text x="179.2" y="110.7">AL43</text>
<text x="179.2" y="112.3">AK44</text>
<text x="179.2" y="113.9">AK45</text>
<text x="114.3" y="118.7">AU44</text>
<text x="114.4" y="115.5">AV44</text>
<text x="114.4" y="117.1">BA41</text>
<text x="114.3" y="123.5">AU41</text>
<text x="114.4" y="120.3">AV43</text>
<text x="114.5" y="125.1">AT44</text>
<text x="179.2" y="123.5">BC38</text>
<text x="179.2" y="125.1">BB38</text>
<text x="114.3" y="128.3">AU43</text>
<text x="114.3" y="131.5">AN43</text>
<text x="114.5" y="126.7">AT43</text>
<text x="179.2" y="128.3">BD38</text>
<text x="179.2" y="129.9">BE39</text>
<text x="114.3" y="133.1">AN44</text>
<text x="114.3" y="134.7">AR39</text>
<text x="114.3" y="136.3">AR45</text>
<text x="179.2" y="136.3">BC22</text>
<text x="179.2" y="137.9">BD18</text>
<text x="237.2" y="134.7">+V3P3A</text>
<text x="114.3" y="139.4">AR41</text>
<text x="114.3" y="141.1">AR44</text>
<text x="114.3" y="142.7">AR38</text>
<text x="179.2" y="139.4">BE21</text>
<text x="179.2" y="141.1">BD22</text>
<text x="179.2" y="142.7">BD21</text>
<text x="101.5" y="149.1">+V3P3S</text>
<text x="114.2" y="145.8">AM44</text>
<text x="114.5" y="144.2">AT42</text>
<text x="114.7" y="147.5">AJ44</text>
<text x="179.2" y="144.2">BB22</text>
<text x="179.2" y="145.8">BC19</text>
<text x="241.7" y="149">5</text>
<text x="257.4" y="149">1</text>
<text x="241.7" y="152.2">4</text>
<text x="257.4" y="150.6">2</text>
<text x="257.4" y="152.2">3</text>
</g>
<g font-size="1.4" fill="#f00">
<text x="76" y="35">[34]</text>
<text x="79.8" y="35">SIO_PME#</text>
<text x="109.9" y="34.2">PME#</text>
<text x="173.7" y="35.6">PLT_RST#</text>
<text x="66.3" y="51.1">[36]</text>
<text x="66.4" y="52.6">[36]</text>
<text x="70.1" y="51.1">SPI_SI_R</text>
<text x="70.2" y="52.6">SPI_SO_R</text>
<text x="103.5" y="53.1">SPI_CS0#</text>
<text x="103.5" y="51.5">SPI_SO</text>
<text x="103.5" y="49.9">SPI_SI</text>
<text x="66.3" y="55.9">[36]</text>
<text x="66.3" y="54.3">[36]</text>
<text x="70.1" y="55.9">SPI_CLK_R</text>
<text x="70.1" y="54.3">SPI_CS0#_R</text>
<text x="103.5" y="54.7">SPI_CLK</text>
<text x="60.5" y="63.8">[36]</text>
<text x="64.3" y="63.8">SPI_IO2_WP#_R</text>
<text x="100.3" y="62.7">SPI_IO2</text>
<text x="100.3" y="65.9">SPI_IO3</text>
<text x="60.5" y="66.9">[36]</text>
<text x="64.3" y="66.9">SPI_IO3_HOLD#_R</text>
<text x="34.8" y="75.4">SPI_IO3</text>
<text x="178.5" y="74.1">INTRUDER#</text>
<text x="97.1" y="101">BOOT_BIOS_STRAP</text>
<text x="188" y="101.2">SLEEP#</text>
<text x="97.1" y="107.4">GPP_B18</text>
<text x="188" y="104.2">PCIE_CPPE0#</text>
<text x="188" y="105.8">PCIE_CPPE1#</text>
<text x="188" y="102.8">LID#</text>
<text x="25.3" y="109">BOOT_BIOS_STRAP</text>
<text x="188" y="109">PCH_GPP_D16</text>
<text x="188" y="112.1">PCH_GPP_D14</text>
<text x="188" y="110.6">PCH_GPP_D15</text>
<text x="205.4" y="110">PCH_GPP_D16</text>
<text x="205.4" y="113.2">PCH_GPP_D14</text>
<text x="205.4" y="111.6">PCH_GPP_D15</text>
<text x="217.3" y="110">[23]</text>
<text x="217.3" y="113.2">[23]</text>
<text x="217.3" y="111.6">[23]</text>
<text x="240.7" y="110.8">SLEEP#</text>
<text x="240.7" y="112.4">LID#</text>
<text x="240.7" y="113.7">PCIE_CPPE0#</text>
<text x="240.7" y="115.4">PCIE_CPPE1#</text>
<text x="240.7" y="116.9">PCH_GPP_D14</text>
<text x="240.7" y="118.5">PCH_GPP_D15</text>
<text x="79" y="143.7">[36]</text>
<text x="82.8" y="143.7">I2C0_SCL</text>
<text x="98.7" y="142.5">I2C0_SCL</text>
<text x="25.3" y="145.7">GPP_B18</text>
<text x="79.7" y="145.1">[36]</text>
<text x="83.5" y="145.1">I2C0_SDA</text>
<text x="98.7" y="144.1">I2C0_SDA</text>
<text x="264.7" y="148.8">PLT_RST#</text>
<text x="74.8" y="153.7">I2C0_SCL</text>
<text x="74.8" y="155.2">I2C0_SDA</text>
<text x="197.3" y="153.3">[24,25,34,36]</text>
<text x="207.3" y="153.3">BUF_PLT_RST#</text>
</g>
<g font-size="1.4" fill="#000080">
<text x="98.3" y="31">R112</text>
<text x="99.9" y="34.2">0</text>
<text x="104.7" y="31">8.2K</text>
<text x="104.7" y="34.2">R113</text>
<text x="122.3" y="31">U16A</text>
<text x="98.3" y="40.6">TP46</text>
<text x="98.3" y="39">TP53</text>
<text x="98.3" y="37.4">TP52</text>
<text x="106.3" y="40.6">TP-00</text>
<text x="106.3" y="39">TP-00</text>
<text x="106.3" y="37.4">TP-00</text>
<text x="98.3" y="47">TP43</text>
<text x="98.3" y="45.4">TP40</text>
<text x="98.3" y="42.2">TP44</text>
<text x="106.3" y="47">TP-00</text>
<text x="106.3" y="45.4">TP-00</text>
<text x="106.3" y="42.2">TP-00</text>
<text x="87.2" y="53.4">R94</text>
<text x="87.2" y="51.8">R491</text>
<text x="87.2" y="50.2">R493</text>
<text x="96.7" y="53.4">0</text>
<text x="96.7" y="51.8">15</text>
<text x="96.7" y="50.2">15</text>
<text x="87.2" y="54.9">R93</text>
<text x="88.8" y="59.8">R490</text>
<text x="95.2" y="59.8">X/1K</text>
<text x="96.7" y="54.9">15</text>
<text x="98.3" y="56.6">TP27</text>
<text x="107.9" y="56.6">TP-00</text>
<text x="84" y="62.9">R2349</text>
<text x="93.6" y="62.9">15</text>
<text x="84" y="66.1">R2350</text>
<text x="93.6" y="66.1">15</text>
<text x="20.2" y="77.3">R95</text>
<text x="26.5" y="77.3">X/1K</text>
<text x="192.5" y="74.1">R128</text>
<text x="200.5" y="74.1">1M</text>
<text x="120.7" y="98">U16K</text>
<text x="12.2" y="109.2">R492</text>
<text x="20.1" y="109.2">20K</text>
<text x="253.2" y="110.8">R75</text>
<text x="253.2" y="112.4">R481</text>
<text x="261.1" y="110.8">10K R0201</text>
<text x="261.1" y="112.4">10K R0201</text>
<text x="253.2" y="115.6">R472</text>
<text x="253.2" y="114">R489</text>
<text x="253.2" y="118.8">R2343</text>
<text x="253.2" y="117.2">R2338</text>
<text x="261.1" y="115.6">10K R0201</text>
<text x="261.1" y="114">10K R0201</text>
<text x="261.1" y="118.8">10K R0201</text>
<text x="261.1" y="117.2">10K R0201</text>
<text x="230.8" y="141.1">C176</text>
<text x="230.8" y="142.7">0.1uF</text>
<text x="10.6" y="145.9">R97</text>
<text x="20.2" y="145.9">20K</text>
<text x="243.6" y="147.5">U20</text>
<text x="87.2" y="153.9">R786</text>
<text x="87.2" y="155.5">R787</text>
<text x="93.6" y="153.9">2.2K</text>
<text x="93.6" y="155.5">2.2K</text>
<text x="243.6" y="155.5">SN74LVC1G08DCKR</text>
<text x="227.6" y="157.1">R183</text>
<text x="227.6" y="158.7">100K</text>
</g>
<g font-size="1.4" fill="#004000">
<text x="104.7" y="35.8">R0201</text>
<text x="120.7" y="80.3">BGA837-23X23X1P336M</text>
<text x="230.8" y="145.9">C0201</text>
<text x="119.1" y="155.5">BGA837-23X23X1P336M</text>
<text x="243.6" y="157.1">TS-SC70_5</text>
</g>
<g font-size="1.4" fill="#004080">
<text x="121.5" y="35.2">GPP_A11/PME#</text>
<text x="121.5" y="41.6">RSVD3</text>
<text x="121.5" y="40">RSVD2</text>
<text x="121.5" y="38.4">RSVD1</text>
<text x="152.1" y="41.6">GPP_G12/GSXDOUT</text>
<text x="153" y="36.8">GPP_B13/PLTRST#</text>
<text x="153.3" y="40">GPP_G16/GSXCLK</text>
<text x="121.5" y="48">TP1</text>
<text x="121.5" y="46.4">TP2</text>
<text x="121.5" y="43.2">RSVD4</text>
<text x="149.5" y="46.4">GPP_G15/GSXSRESET#</text>
<text x="151.3" y="43.2">GPP_G13/GSXSLOAD</text>
<text x="153.7" y="44.7">GPP_G14/GSXDIN</text>
<text x="121.5" y="52.7">SPI0_MISO</text>
<text x="121.5" y="51.1">SPI0_MOSI</text>
<text x="153.4" y="52.7">GPP_E7/CPU_GP1</text>
<text x="153.4" y="51.1">GPP_E3/CPU_GP0</text>
<text x="121.5" y="57.5">SPI0_CS1#</text>
<text x="121.5" y="55.9">SPI0_CLK</text>
<text x="121.5" y="54.3">SPI0_CS0#</text>
<text x="149.9" y="59.1">GPP_H18/SML4ALERT#</text>
<text x="153.4" y="55.9">GPP_B4/CPU_GP3</text>
<text x="153.4" y="54.3">GPP_B3/CPU_GP2</text>
<text x="121.5" y="65.5">GPP_D1/SPI1_CLK</text>
<text x="121.5" y="63.9">SPI0_CS2#</text>
<text x="121.5" y="62.3">SPI0_IO3</text>
<text x="121.5" y="60.7">SPI0_IO2</text>
<text x="149.9" y="63.9">GPP_H15/SML3ALERT#</text>
<text x="151.6" y="65.5">GPP_H14/SML3DATA</text>
<text x="151.6" y="60.7">GPP_H17/SML4DATA</text>
<text x="152.6" y="62.3">GPP_H16/SML4CLK</text>
<text x="121.5" y="71.9">GPP_D22/SPI1_IO3</text>
<text x="121.5" y="70.3">GPP_D2/SPI1_MISO</text>
<text x="121.5" y="68.7">GPP_D3/SPI1_MOSI</text>
<text x="121.5" y="67.1">GPP_D0/SPI1_CS#</text>
<text x="149.9" y="68.7">GPP_H12/SML2ALERT#</text>
<text x="151.6" y="70.3">GPP_H11/SML2DATA</text>
<text x="152.6" y="71.9">GPP_H10/SML2CLK</text>
<text x="152.6" y="67.1">GPP_H13/SML3CLK</text>
<text x="121.5" y="73.5">GPP_D21/SPI1_IO2</text>
<text x="157.8" y="75.1">INTRUDER#</text>
<text x="119.9" y="102.2">GPP_B22/GSPI1_MOSI</text>
<text x="119.9" y="103.8">GPP_B21/GSPI1_MISO</text>
<text x="119.9" y="105.4">GPP_B20/GSPI1_CLK</text>
<text x="119.9" y="107">GPP_B19/GSPI1_CS#</text>
<text x="170.8" y="103.8">GPP_D10</text>
<text x="170.8" y="105.4">GPP_D11</text>
<text x="170.8" y="107">GPP_D12</text>
<text x="171.6" y="102.2">GPP_D9</text>
<text x="119.9" y="108.6">GPP_B18/GSPI0_MOSI</text>
<text x="119.9" y="110.2">GPP_B17/GSPI0_MISO</text>
<text x="119.9" y="111.8">GPP_B16/GSPI0_CLK</text>
<text x="119.9" y="113.4">GPP_B15/GSPI0_CS#</text>
<text x="143.6" y="113.4">GPP_D14/ISH_UART0_TXD/SML0BCLK/I2C2_SCL</text>
<text x="157.9" y="110.2">GPP_D16/ISH_UART0_CTS#</text>
<text x="157.9" y="111.8">GPP_D15/ISH_UART0_RTS#</text>
<text x="119.9" y="116.6">GPP_C9/UART0_TXD</text>
<text x="119.9" y="118.2">GPP_C8/UART0_RXD</text>
<text x="119.9" y="119.8">GPP_C11/UART0_CTS#</text>
<text x="142.2" y="115">GPP_D13/ISH_UART0_RXD/SML0BDATA/I2C2_SDA</text>
<text x="119.9" y="121.4">GPP_C10/UART0_RTS#</text>
<text x="119.9" y="124.5">GPP_C15/UART1_CTS#/ISH_UART1_CTS#</text>
<text x="160.5" y="124.5">GPP_H20/ISH_I2C0_SCL</text>
<text x="119.9" y="126.2">GPP_C14/UART1_RTS#/ISH_UART1_RTS#</text>
<text x="119.9" y="127.8">GPP_C13/UART1_TXD/ISH_UART1_TXD</text>
<text x="119.9" y="129.3">GPP_C12/UART1_RXD/ISH_UART1_RXD</text>
<text x="160.4" y="126.2">GPP_H19/ISH_I2C0_SDA</text>
<text x="160.4" y="130.9">GPP_H21/ISH_I2C1_SDA</text>
<text x="160.5" y="129.3">GPP_H22/ISH_I2C1_SCL</text>
<text x="119.9" y="132.5">GPP_C23/UART2_CTS#</text>
<text x="119.9" y="134.1">GPP_C22/UART2_RTS#</text>
<text x="119.9" y="135.7">GPP_C21/UART2_TXD</text>
<text x="119.9" y="137.3">GPP_C20/UART2_RXD</text>
<text x="164.4" y="137.3">GPP_A23/ISH_GP5</text>
<text x="119.9" y="140.5">GPP_C19/I2C1_SCL</text>
<text x="119.9" y="142.1">GPP_C18/I2C1_SDA</text>
<text x="119.9" y="143.7">GPP_C17/I2C0_SCL</text>
<text x="164.4" y="138.9">GPP_A22/ISH_GP4</text>
<text x="164.4" y="140.5">GPP_A21/ISH_GP3</text>
<text x="164.4" y="142.1">GPP_A20/ISH_GP2</text>
<text x="164.4" y="143.7">GPP_A19/ISH_GP1</text>
<text x="119.9" y="145.3">GPP_C16/I2C0_SDA</text>
<text x="119.9" y="146.9">GPP_D4/ISH_I2C2_SDA/ISH_I2C3_SDA</text>
<text x="119.9" y="148.5">GPP_D23/ISH_I2C2_SCL/ISH_I2C3_SCL</text>
<text x="164.4" y="145.3">GPP_A18/ISH_GP0</text>
<text x="164.4" y="146.9">GPP_A17/ISH_GP7</text>
<text x="244.4" y="150.1">VCC</text>
<text x="244.4" y="153.3">Y</text>
<text x="252.3" y="153.3">GND</text>
<text x="254.6" y="150.1">A</text>
<text x="254.6" y="151.7">B</text>
</g>
<g font-size="1.4" fill="#800000">
<text x="69.6" y="45.4">SPI Interface</text>
<text x="69.6" y="46.8">Single End: 50ohm</text>
</g>
<text font-size="1.4" fill="#400000" x="230.8" y="144.4">6.3V</text>
<g font-size="1.1" fill="#00f">
<text x="139.8" y="30.4">SPT-H_PCH</text>
<text x="141.4" y="97.4">SPT-H_PCH</text>
</g>
</svg>
